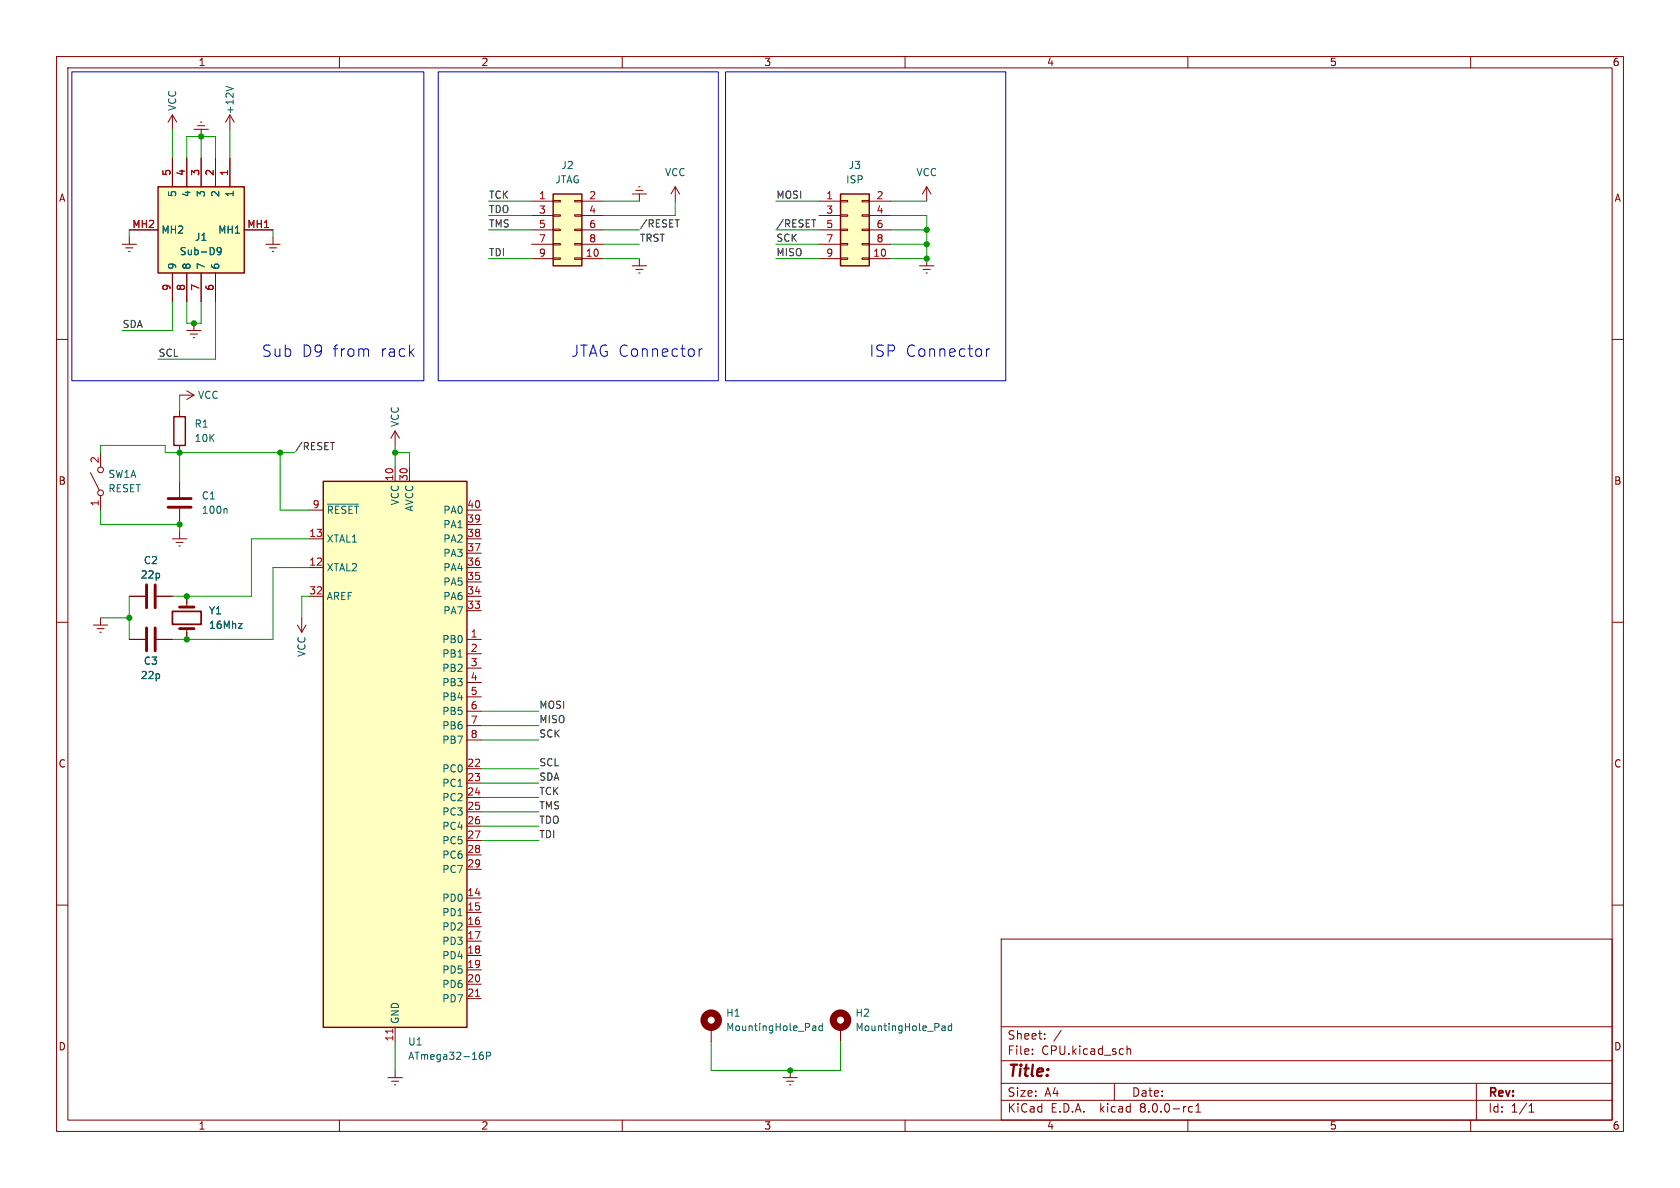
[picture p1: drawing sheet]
<svg xmlns="http://www.w3.org/2000/svg" width="297mm" height="210mm" viewBox="0 0 297 210" stroke-linecap="round" stroke-linejoin="round" font-family="sans-serif">
<g fill="none" stroke="#840000" stroke-width=".18">
<path d="M10 10h277v190h-277zM12 12h273v186h-273zM60 10v2M110 10v2M160 10v2M210 10v2M260 10v2M40.6 20.3l-.7 1.3M40.6 20.3v2.6M40.6 20.3l.8 1.3M10 60h2M162.6 47h2.5"/>
<path d="M163.2 47.6h1.3M163.7 48.3h.3M163.8 45.7v1.3M285 60h2M69.8 76.2l-.7 1.3M69.8 76.2v2.5M69.8 76.2l.8 1.3M10 110h2M285 110h2M10 160h2M285 160h2M177 166h108v32h-108z"/>
<path d="M60 198v2M110 198v2M160 198v2M177 194.5h108M177 191.5h108M177 187.5h108M177 181.5h108M182.5 186.3v.1M182.5 185.5v.1M184.7 183.6v.1M184.7 182.8v.1M187.6 182.1l-1.3 2"/>
<path d="M197 191.5v3M199.2 184.9v1.5M199.2 185.5l.3-.1 .3 .1 .1 .9M210 198v2M210.4 195.6l.4 .1M210.8 196.5l-.4 .1M211.4 196.6h.8M211.4 195.5l.4-.4v1.5M260 198v2M261 191.5v6.5M270.3 196.6h.9M270.3 195.5l.4-.4v1.5"/>
</g>
<path d="M39.9 15.2l1.3 .5" fill="none" stroke="#006464" stroke-width=".18"/>
<path d="M27.9 33h15.3v15.3h-15.3z" fill="#ffffc2"/>
<path d="M27.9 33h15.3v15.3h-15.3z" fill="none" stroke="#840000" stroke-width=".25"/>
<g fill="none" stroke="#840000" stroke-width=".18">
<path d="M30.5 27.9v5.1M33 27.9v5.1M34.3 22.9h2.5M34.9 22.2h1.3M35.4 21.6h.3M35.6 22.9v1.2M35.6 27.9v5.1M38.1 27.9v5.1M40.6 27.9v5.1M119.4 33l-.8 1.3M119.4 33v2.6M119.4 33l.7 1.3"/>
<path d="M22.9 40.6h5M30.5 48.3v5M33 48.3v5M33 58.4h2.6M33.7 59.1h1.2M34.2 59.7h.2M34.3 57.2v1.2M35.6 48.3v5M38.1 48.3v5M43.2 40.6h5.1M47 43.2h2.5M47.6 43.8h1.3"/>
<path d="M48.1 44.5h.3M48.3 41.9v1.3"/>
</g>
<path d="M39.1 44.3l-.2 .2h-.4l-.1-.2 .1-.5h.4l.1 .1a.84 .84 0 0 1-.3 1.1h-.2" fill="none" stroke="#006464" stroke-width=".18"/>
<path d="M148.6 34.3h5.1v12.7h-5.1z" fill="#ffffc2"/>
<g fill="none" stroke="#840000" stroke-width=".18">
<path d="M111.8 34.3h2.5M112.4 33.7h1.3M112.9 33h.3M113 34.3v1.3M144.8 35.6h3.8M144.8 38.1h3.8M148.6 38h1.3v.2h-1.3zM148.6 35.4h1.3v.3h-1.3zM152.4 38h1.3v.2h-1.3zM152.4 35.4h1.3v.3h-1.3zM153.7 35.6h3.8M153.7 38.1h3.8"/>
<path d="M163.8 33l-.7 1.3M163.8 33v2.6M163.8 33l.8 1.3M144.8 45.7h3.8M144.8 40.6h3.8M144.8 43.2h3.8M148.6 45.6h1.3v.2h-1.3zM148.6 43.1h1.3v.2h-1.3zM148.6 40.5h1.3v.3h-1.3zM152.4 45.6h1.3v.2h-1.3zM152.4 43.1h1.3v.2h-1.3zM152.4 40.5h1.3v.3h-1.3z"/>
<path d="M153.7 45.7h3.8M153.7 40.6h3.8M153.7 43.2h3.8"/>
</g>
<path d="M148.6 34.3h5.1v12.7h-5.1z" fill="none" stroke="#840000" stroke-width=".25"/>
<path d="M97.8 34.3h5.1v12.7h-5.1z" fill="#ffffc2"/>
<g fill="none" stroke="#840000" stroke-width=".18">
<path d="M30.5 20.3l-.8 1.3M30.5 20.3v2.6M30.5 20.3l.7 1.3M94 35.6h3.8M94 38.1h3.8M97.8 38h1.3v.2h-1.3zM97.8 35.4h1.3v.3h-1.3zM101.6 38h1.3v.2h-1.3zM101.6 35.4h1.3v.3h-1.3zM102.9 35.6h3.8M102.9 38.1h3.8M21.6 43.2h2.5"/>
<path d="M22.2 43.8h1.3M22.7 44.5h.3M22.9 41.9v1.3M94 45.7h3.8M94 40.6h3.8M94 43.2h3.8M97.8 45.6h1.3v.2h-1.3zM97.8 43.1h1.3v.2h-1.3zM97.8 40.5h1.3v.3h-1.3zM101.6 45.6h1.3v.2h-1.3zM101.6 43.1h1.3v.2h-1.3zM101.6 40.5h1.3v.3h-1.3z"/>
<path d="M102.9 45.7h3.8M102.9 40.6h3.8M102.9 43.2h3.8M111.8 47h2.5M112.4 47.6h1.3M112.9 48.3h.3M113 45.7v1.3M31.7 69.9h2.6M31.7 72.4v1.3M31.7 78.7v1.3M33 69.1l1.3 .8M34.3 69.9l-1.3 .7"/>
<path d="M16 83.6l1.5 3M17.8 80v2.6M17.8 87.6v2.6M30.5 95.3h2.5M31.1 95.9h1.3M31.6 96.5h.3M31.7 85.1v2.8M31.7 89.9v2.8M31.7 94v1.3M22.9 105.4h2.8M27.7 105.4h2.8M33 105.4v1.9"/>
<path d="M33 111.1v1.9M52.6 110.5l.7 1.3M53.3 109.2v2.6M54.1 110.5l-.8 1.3"/>
<circle cx="17.8" cy="83.1" r=".51"/>
<circle cx="17.8" cy="87.1" r=".51"/>
</g>
<path d="M97.8 34.3h5.1v12.7h-5.1zM30.7 73.7h2.1v5h-2.1z" fill="none" stroke="#840000" stroke-width=".25"/>
<path d="M29.7 89.7h4.1M29.7 88.1h4.1M25.9 103.4v4M27.4 103.4v4M31.7 111.1h2.6M31.7 107.3h2.6" fill="none" stroke="#840000" stroke-width=".51"/>
<path d="M40 89.9l.1 .2v.6M42.1 110.2h.7l-.7 .9h.7" fill="none" stroke="#006464" stroke-width=".18"/>
<path d="M30.5 108.1h5.1v2.3h-5.1z" fill="none" stroke="#840000" stroke-width=".3"/>
<path d="M57.1 85.1h25.4v96.5h-25.4z" fill="#ffffc2"/>
<path d="M57.1 85.1h25.4v96.5h-25.4z" fill="none" stroke="#840000" stroke-width=".25"/>
<g fill="none" stroke="#840000" stroke-width=".18">
<path d="M30.5 27.9v5.1M33 27.9v5.1M35.6 27.9v5.1M38.1 27.9v5.1M40.6 27.9v5.1M22.9 40.6h5M30.5 48.3v5M33 48.3v5M35.6 48.3v5M38.1 48.3v5M43.2 40.6h5.1M54.6 95.3h2.5"/>
<path d="M54.6 90.2h2.5M69.8 82.6v2.5M72.4 82.6v2.5M82.5 95.3h2.6M82.5 97.8h2.6M82.5 92.7h2.6M82.5 90.2h2.6M16.5 110.5h2.5M17.1 111.1h1.3M17.7 111.8h.2M17.8 109.2v1.3M22.9 113h2.8"/>
<path d="M22.9 105.4h2.8M27.7 113h2.8M27.7 105.4h2.8M33 105.4v1.3M33 111.8v1.2M54.6 100.3h2.5M54.6 105.4h2.5M82.5 113h2.6M82.5 100.3h2.6M82.5 115.6h2.6M82.5 118.1h2.6M82.5 105.4h2.6"/>
<path d="M82.5 108h2.6M82.5 102.9h2.6M82.5 135.9h2.6M82.5 138.4h2.6M82.5 120.7h2.6M82.5 123.2h2.6M82.5 125.7h2.6M82.5 128.3h2.6M82.5 130.8h2.6M82.5 158.8h2.6M82.5 141h2.6M82.5 143.5h2.6"/>
<path d="M82.5 146.1h2.6M82.5 148.6h2.6M82.5 151.1h2.6M82.5 153.7h2.6M82.5 161.3h2.6M82.5 163.8h2.6M82.5 166.4h2.6M82.5 168.9h2.6M82.5 171.5h2.6M82.5 174h2.6M82.5 176.5h2.6M68.6 190.5h2.5"/>
<path d="M69.2 191.1h1.3M69.7 191.8h.3M69.8 181.6v2.6M69.8 189.2v1.3M125.7 181.6v2.6M138.4 190.5h2.6M139.1 191.1h1.2M139.6 191.8h.2M139.7 189.2v1.3M148.6 181.6v2.6"/>
</g>
<path d="M84.1 176.1h.7M69.4 181.9v.7" fill="none" stroke="#a90000" stroke-width=".18"/>
<g fill="none" stroke="#006464" stroke-width=".18">
<path d="M39.1 44.3l-.2 .2h-.4l-.1-.2 .1-.5h.4l.1 .1a.84 .84 0 0 1-.3 1.1h-.2M57.9 89.1h5.5M42.1 110.2h.7l-.7 .9h.7M85 186.5h.2l.3 .2-.1 .4-.4 .2M85.3 186l-.3 .1M86 186.7l.6-.1 .1-.2v-.3l-.7-.1v1.3M143.8 181.3l.4 .1v.8M144.2 182.1l-.4 .1M144.2 181.6l-.4 .1M145.4 181.4l-.4-.1-.2 .3 .1 .5h.5M145.4 180.9v1.3M166.7 181.3l.3 .1 .1 .8"/>
<path d="M167.1 182.1l-.4 .1M167.1 181.6l-.4 .1M168.2 181.4l-.3-.1-.3 .3 .2 .5h.4M168.2 180.9v1.3"/>
</g>
<path d="M25.9 111v4.1M27.4 111v4.1" fill="none" stroke="#840000" stroke-width=".51"/>
<g fill="none" stroke="#840000" stroke-width="1.3">
<circle cx="125.7" cy="180.3" r="1.27"/>
<circle cx="148.6" cy="180.3" r="1.27"/>
</g>
<path d="M119.4 38.9h.7M143.5 38.9h.7M58.4 78.2h.7" fill="none" stroke="#0f0f0f" stroke-width=".18"/>
<path d="M12.7 12.7h62.2v54.6h-62.2zM77.5 12.7h49.5v54.6h-49.5zM128.3 12.7h49.5v54.6h-49.5zM123.6 61.7v1.3M124.2 61.7a.51 .51 0 0 0-.6 .3M174.4 61.7v1.3M175 61.7a.51 .51 0 0 0-.6 .3" fill="none" stroke="#0000c2" stroke-width=".18"/>
<g fill="none" stroke="#009600" stroke-width=".18">
<path d="M30.5 22.9v5M33 27.9v-3.8h5.1v3.8M35.6 24.1v3.8M40.6 22.9v5M86.4 35.6h7.6M86.4 38.1h7.6M106.7 35.6h6.3M119.4 35.6v2.5h-12.7M137.2 35.6h7.6M157.5 38.1h6.3v7.6h-6.3M157.5 35.6h6.3M22.9 40.6v1.3"/>
<path d="M30.5 53.3v5.1h-8.9M33 53.3v3.9h2.6v-3.9M38.1 53.3v10.2h-10.2M48.3 40.6v1.3M86.4 45.7h7.6M86.4 40.6h7.6M106.7 43.2h6.3M106.7 45.7h6.3M106.7 40.6h6.3M137.2 43.2h7.6M137.2 45.7h7.6M137.2 40.6h7.6"/>
<path d="M157.5 43.2h6.3M157.5 40.6h6.3M31.7 69.9v2.5M69.8 78.7v3.9M17.8 80v-1.3h11.4v1.3h22.9M17.8 90.2v2.5h13.9v1.3M31.7 80v5.1M49.5 80v10.2h5.1M54.6 95.3h-10.2v10.1h-13.9M69.8 80h2.6v2.6M17.8 109.2h5.1M22.9 105.4v7.6"/>
<path d="M54.6 100.3h-6.3v12.7h-17.8M54.6 105.4h-1.3v3.8M85.1 138.4h10.1M85.1 135.9h10.1M85.1 130.8h10.1M85.1 125.7h10.1M85.1 128.3h10.1M85.1 148.6h10.1M85.1 143.5h10.1M85.1 141h10.1M85.1 146.1h10.1M69.8 184.2v5"/>
<path d="M125.7 184.2v5h22.9v-5"/>
</g>
<g fill="#009600" stroke="#009600" stroke-width=".18">
<circle cx="163.8" cy="43.2" r=".46"/>
<circle cx="163.8" cy="45.7" r=".46"/>
<circle cx="163.8" cy="40.6" r=".46"/>
<circle cx="69.8" cy="80" r=".46"/>
<circle cx="35.6" cy="24.1" r=".46"/>
<circle cx="34.3" cy="57.2" r=".46"/>
<circle cx="49.5" cy="80" r=".46"/>
<circle cx="31.7" cy="80" r=".46"/>
<circle cx="31.7" cy="92.7" r=".46"/>
<circle cx="33" cy="113" r=".46"/>
<circle cx="33" cy="105.4" r=".46"/>
<circle cx="22.9" cy="109.2" r=".46"/>
<circle cx="139.7" cy="189.2" r=".46"/>
</g>
<g font-size="2.8" fill="#0000c2">
<text x="46.3" y="63.3">Sub</text>
<text x="53.4" y="63.3">D9 from</text>
<text x="67.4" y="63.3">rack</text>
<text x="101" y="63.3">JTAG Connector</text>
<text x="153.7" y="63.3">ISP Connector</text>
</g>
<text font-size="2.8" fill="#840000" x="178" y="190.9">Title:</text>
<g font-size="2.1" fill="#840000">
<text x="178" y="184">Sheet:</text>
<text x="178" y="186.7">File:</text>
<text x="184.1" y="186.7">CPU.kicad_sch</text>
<text x="178" y="196.9">KiCad</text>
<text x="178" y="194.1">Size:</text>
<text x="184.7" y="194.1">A4</text>
<text x="185.7" y="196.9">E.D.A.</text>
<text x="194.6" y="196.9">kicad</text>
<text x="200" y="194.1">Date:</text>
<text x="201.8" y="196.9">8.0.0-rc1</text>
<text x="263" y="194.3">Rev:</text>
<text x="263" y="196.9">Id:</text>
<text x="267.1" y="196.9">1/1</text>
</g>
<g font-size="1.8" fill="#840000">
<text x="35" y="11.9">1</text>
<text x="85" y="11.9">2</text>
<text x="135" y="11.9">3</text>
<text x="185" y="11.9">4</text>
<text x="235" y="11.9">5</text>
<text x="285" y="11.9">6</text>
<text x="10.3" y="35.9">A</text>
<text x="285.3" y="35.9">A</text>
<text x="10.3" y="85.9">B</text>
<text x="285.3" y="85.9">B</text>
<text x="10.3" y="135.9">C</text>
<text x="285.3" y="135.9">C</text>
<text x="10.3" y="185.9">D</text>
<text x="285.3" y="185.9">D</text>
<text x="35" y="199.9">1</text>
<text x="85" y="199.9">2</text>
<text x="135" y="199.9">3</text>
<text x="185" y="199.9">4</text>
<text x="235" y="199.9">5</text>
<text x="285" y="199.9">6</text>
</g>
<g font-size="1.8" fill="#006464">
<text x="31.3" y="19.7" transform="rotate(-90 31.3 19.7)">VCC</text>
<text x="41.5" y="20.3" transform="rotate(-90 41.5 20.3)">+12V</text>
<text x="31.3" y="34.9" transform="rotate(-90 31.3 34.9)">5</text>
<text x="33.9" y="34.9" transform="rotate(-90 33.9 34.9)">4</text>
<text x="36.4" y="34.9" transform="rotate(-90 36.4 34.9)">3</text>
<text x="39" y="34.9" transform="rotate(-90 39 34.9)">2</text>
<text x="41.5" y="34.9" transform="rotate(-90 41.5 34.9)">1</text>
<text x="98.1" y="32.6">JTAG</text>
<text x="99.1" y="30.1">J2</text>
<text x="117.5" y="31.3">VCC</text>
<text x="149.5" y="32.6">ISP</text>
<text x="149.9" y="30.1">J3</text>
<text x="161.9" y="31.3">VCC</text>
<text x="28.4" y="41.5">MH2</text>
<text x="38.5" y="41.5">MH1</text>
<text x="31.3" y="47.8" transform="rotate(-90 31.3 47.8)">9</text>
<text x="31.7" y="45.3">Sub-D9</text>
<text x="33.9" y="47.8" transform="rotate(-90 33.9 47.8)">8</text>
<text x="34.4" y="42.8">J1</text>
<text x="36.4" y="47.8" transform="rotate(-90 36.4 47.8)">7</text>
<text x="39" y="47.8" transform="rotate(-90 39 47.8)">6</text>
<text x="34.9" y="70.7">VCC</text>
<text x="34.3" y="75.8">R1</text>
<text x="70.7" y="75.6" transform="rotate(-90 70.7 75.6)">VCC</text>
<text x="34.3" y="78.3">10K</text>
<text x="19.1" y="87.2">RESET</text>
<text x="19.1" y="84.7">SW1A</text>
<text x="35.6" y="88.5">C1</text>
<text x="70.7" y="89.4" transform="rotate(-90 70.7 89.4)">VCC</text>
<text x="35.6" y="91">100n</text>
<text x="57.7" y="91">~{RESET}</text>
<text x="73.3" y="90.5" transform="rotate(-90 73.3 90.5)">AVCC</text>
<text x="78.3" y="93.6">PA1</text>
<text x="78.3" y="91">PA0</text>
<text x="25.3" y="99.9">C2</text>
<text x="57.7" y="101.2">XTAL2</text>
<text x="57.7" y="96.1">XTAL1</text>
<text x="78.3" y="101.2">PA4</text>
<text x="78.3" y="98.7">PA3</text>
<text x="78.3" y="96.1">PA2</text>
<text x="24.8" y="102.5">22p</text>
<text x="57.7" y="106.3">AREF</text>
<text x="78.3" y="106.3">PA6</text>
<text x="78.3" y="103.7">PA5</text>
<text x="36.8" y="108.8">Y1</text>
<text x="36.8" y="111.4">16Mhz</text>
<text x="78.1" y="113.9">PB0</text>
<text x="78.3" y="108.8">PA7</text>
<text x="25.3" y="117.7">C3</text>
<text x="54.2" y="116.2" transform="rotate(-90 54.2 116.2)">VCC</text>
<text x="78.1" y="116.4">PB1</text>
<text x="78.1" y="119">PB2</text>
<text x="24.8" y="120.2">22p</text>
<text x="78.1" y="121.5">PB3</text>
<text x="78.1" y="124.1">PB4</text>
<text x="78.1" y="126.6">PB5</text>
<text x="78.1" y="129.1">PB6</text>
<text x="78.1" y="131.7">PB7</text>
<text x="78.1" y="136.8">PC0</text>
<text x="78.1" y="139.3">PC1</text>
<text x="78.1" y="141.8">PC2</text>
<text x="78.1" y="144.4">PC3</text>
<text x="78.1" y="146.9">PC4</text>
<text x="78.1" y="149.5">PC5</text>
<text x="78.1" y="152">PC6</text>
<text x="78.1" y="154.5">PC7</text>
<text x="78.1" y="159.6">PD0</text>
<text x="78.1" y="162.2">PD1</text>
<text x="78.1" y="164.7">PD2</text>
<text x="78.1" y="167.2">PD3</text>
<text x="78.1" y="169.8">PD4</text>
<text x="78.1" y="172.3">PD5</text>
<text x="78.1" y="174.9">PD6</text>
<text x="78.1" y="177.4">PD7</text>
<text x="128.3" y="179.9">H1</text>
<text x="151.1" y="179.9">H2</text>
<text x="70.7" y="181.1" transform="rotate(-90 70.7 181.1)">GND</text>
<text x="72.1" y="185">U1</text>
<text x="128.3" y="182.5">MountingHole_Pad</text>
<text x="151.1" y="182.5">MountingHole_Pad</text>
<text x="72.1" y="187.6">ATmega32-16P</text>
</g>
<g font-size="1.8" fill="#a90000">
<text x="30.2" y="31.2" transform="rotate(-90 30.2 31.2)">5</text>
<text x="32.8" y="31.2" transform="rotate(-90 32.8 31.2)">4</text>
<text x="35.3" y="31.2" transform="rotate(-90 35.3 31.2)">3</text>
<text x="37.8" y="31.2" transform="rotate(-90 37.8 31.2)">2</text>
<text x="40.4" y="31.2" transform="rotate(-90 40.4 31.2)">1</text>
<text x="95.2" y="35.3">1</text>
<text x="104.1" y="35.3">2</text>
<text x="146" y="35.3">1</text>
<text x="154.9" y="35.3">2</text>
<text x="23.3" y="40.4">MH2</text>
<text x="43.6" y="40.4">MH1</text>
<text x="95.2" y="37.8">3</text>
<text x="95.2" y="40.4">5</text>
<text x="104.1" y="37.8">4</text>
<text x="104.1" y="40.4">6</text>
<text x="146" y="37.8">3</text>
<text x="146" y="40.4">5</text>
<text x="154.9" y="37.8">4</text>
<text x="154.9" y="40.4">6</text>
<text x="95.2" y="42.9">7</text>
<text x="95.2" y="45.5">9</text>
<text x="103.5" y="45.5">10</text>
<text x="104.1" y="42.9">8</text>
<text x="146" y="42.9">7</text>
<text x="146" y="45.5">9</text>
<text x="154.3" y="45.5">10</text>
<text x="154.9" y="42.9">8</text>
<text x="30.2" y="51.5" transform="rotate(-90 30.2 51.5)">9</text>
<text x="32.8" y="51.5" transform="rotate(-90 32.8 51.5)">8</text>
<text x="35.3" y="51.5" transform="rotate(-90 35.3 51.5)">7</text>
<text x="37.8" y="51.5" transform="rotate(-90 37.8 51.5)">6</text>
<text x="17.5" y="82" transform="rotate(-90 17.5 82)">2</text>
<text x="17.5" y="89.6" transform="rotate(-90 17.5 89.6)">1</text>
<text x="55.2" y="89.9">9</text>
<text x="69.6" y="85.1" transform="rotate(-90 69.6 85.1)">10</text>
<text x="72.1" y="85.1" transform="rotate(-90 72.1 85.1)">30</text>
<text x="82.5" y="89.9">40</text>
<text x="54.6" y="95">13</text>
<text x="82.5" y="95">38</text>
<text x="82.5" y="92.5">39</text>
<text x="54.6" y="100.1">12</text>
<text x="82.5" y="100.1">36</text>
<text x="82.5" y="97.5">37</text>
<text x="54.6" y="105.2">32</text>
<text x="82.5" y="107.7">33</text>
<text x="82.5" y="105.2">34</text>
<text x="82.5" y="102.6">35</text>
<text x="83.1" y="112.8">1</text>
<text x="83.1" y="115.3">2</text>
<text x="83.1" y="117.9">3</text>
<text x="83.1" y="120.4">4</text>
<text x="83.1" y="122.9">5</text>
<text x="83.1" y="125.5">6</text>
<text x="83.1" y="128">7</text>
<text x="83.1" y="130.6">8</text>
<text x="82.5" y="135.6">22</text>
<text x="82.5" y="138.2">23</text>
<text x="82.5" y="140.7">24</text>
<text x="82.5" y="143.3">25</text>
<text x="82.5" y="145.8">26</text>
<text x="82.5" y="148.3">27</text>
<text x="82.5" y="150.9">28</text>
<text x="82.5" y="153.4">29</text>
<text x="82.5" y="158.5">14</text>
<text x="82.5" y="161">15</text>
<text x="82.5" y="163.6">16</text>
<text x="82.5" y="166.1">17</text>
<text x="82.5" y="168.7">18</text>
<text x="82.5" y="171.2">19</text>
<text x="82.5" y="173.7">20</text>
<text x="82.5" y="176.3">21</text>
<text x="69.6" y="184.2" transform="rotate(-90 69.6 184.2)">11</text>
</g>
<g font-size="1.8" fill="#0f0f0f">
<text x="86.4" y="35.2">TCK</text>
<text x="137.2" y="35.2">MOSI</text>
<text x="86.4" y="40.3">TMS</text>
<text x="86.4" y="37.8">TDO</text>
<text x="113" y="40.3">/RESET</text>
<text x="137.2" y="40.3">/RESET</text>
<text x="86.4" y="45.4">TDI</text>
<text x="113" y="42.8">TRST</text>
<text x="137.2" y="45.4">MISO</text>
<text x="137.2" y="42.8">SCK</text>
<text x="21.6" y="58.1">SDA</text>
<text x="27.9" y="63.2">SCL</text>
<text x="52.1" y="79.7">/RESET</text>
<text x="95.2" y="125.4">MOSI</text>
<text x="95.2" y="130.5">SCK</text>
<text x="95.2" y="127.9">MISO</text>
<text x="95.2" y="135.5">SCL</text>
<text x="95.2" y="143.2">TMS</text>
<text x="95.2" y="138.1">SDA</text>
<text x="95.2" y="140.6">TCK</text>
<text x="95.2" y="145.7">TDO</text>
<text x="95.2" y="148.2">TDI</text>
</g>
</svg>
